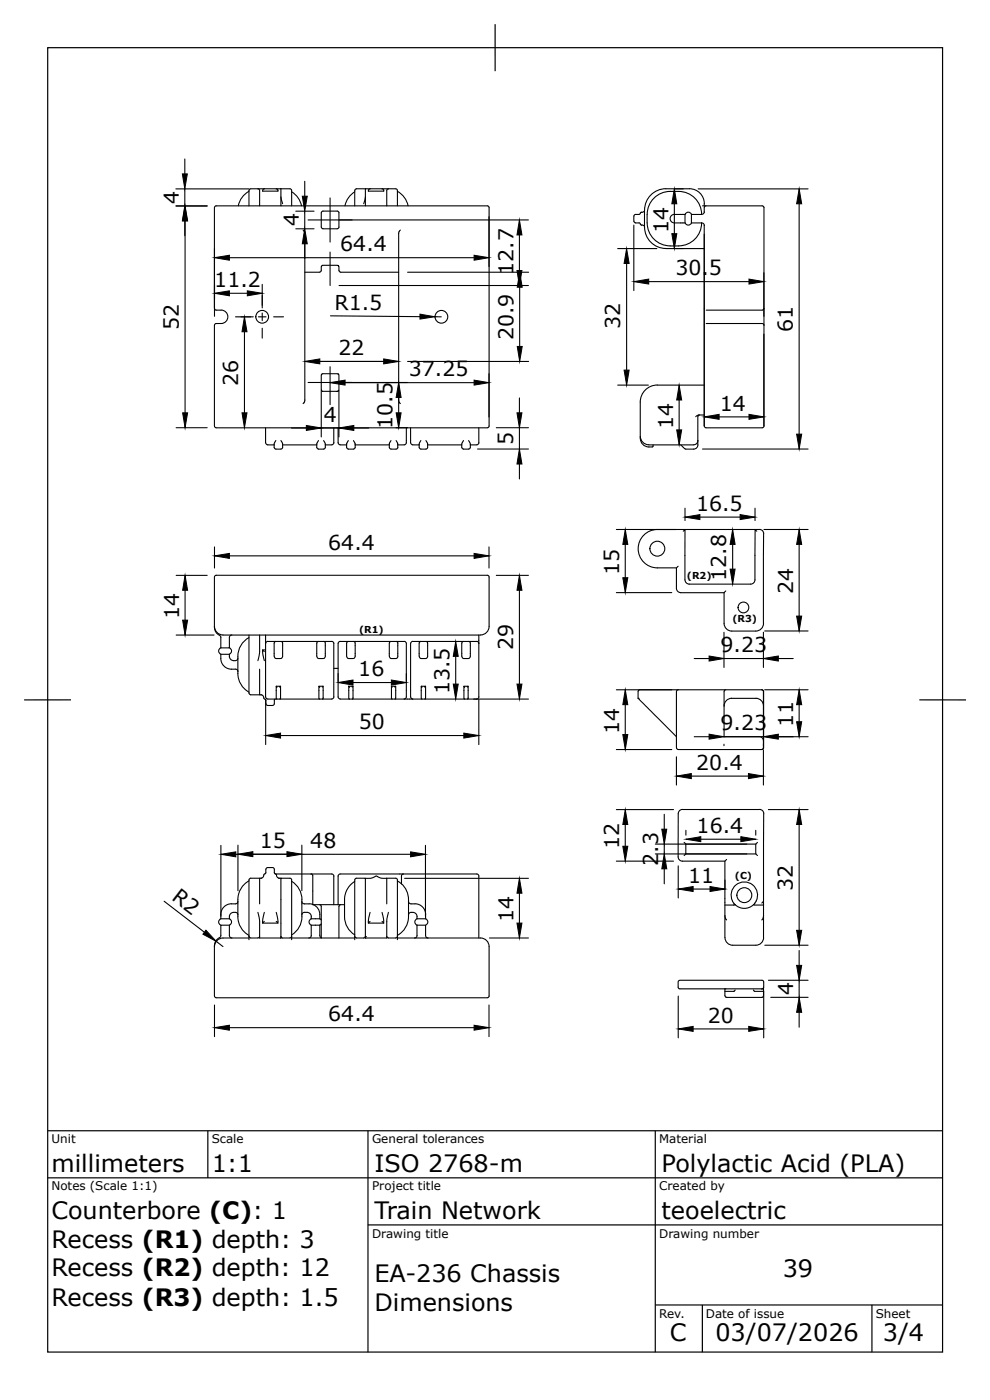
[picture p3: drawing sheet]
<svg xmlns="http://www.w3.org/2000/svg" width="210mm" height="297mm" viewBox="0 0 210 297" stroke-linecap="round" stroke-linejoin="round" font-family="sans-serif">
<g fill="none" stroke="#000" stroke-width=".23">
<path d="M39.2 33.8v3.1M64.7 38.5v3.2M37.3 43.7h6.7M37.3 40.1h15.6M39.2 40.1v3.6M39.2 46.9v3.2M39.3 46.9v40.8M45.9 43.7l57.8 .1 .2 .3v46.4l-.4 .3M45.9 43.7l-.4 .4v23.1M48.7 54.7h52M52.9 40.6l-1.3 1.1-.6 .9-.4 1.1M54.8 40.1a.94 .94 0 0 1 .3 1.2v2.4"/>
<path d="M56.1 40.1l-.3 .4M58.7 40.1l.3 .2v.3h-3.2v-.1M59.7 40.1v3.6M59.7 40.1h1.9a.94 .94 0 0 1 .3 1.2v2.4M59.7 41.8l.3 1.5M59.7 40.1h-6.5a.93 .93 0 0 0-.3 1.2v2.4M61.9 40.7a4.5 4.5 0 0 1 2.1 3M62.8 48.6h3.9M62.8 44.9h3.9M64.4 48.9l.3 .6v35.6l-.3 .6M64.7 44.9v3.7M64.7 51.8v3.1"/>
<path d="M64.7 57.8h3.3l.2-.3v-.9l.3-.3 3.3 .1 .2 .2v.9l.3 .3h12.4M65.4 46.7h46.8M68.2 48.2v-3l.4-.4h3l.3 .2 .1 3.2M68.2 48.2l.4 .4h3l.4-.4M70.1 42v9.4M70.1 53.5v7.1M75.3 40.7a4.5 4.5 0 0 0-2 3M77.6 40.1v3.6M77.6 40.1h-1.9a.92 .92 0 0 0-.4 1.2v2.4M77.6 41.8l-.4 1.5M77.6 40.1h6.4a.94 .94 0 0 1 .4 1.2v2.4M78.6 40.1l-.4 .4"/>
<path d="M81.1 40.1l.3 .2 .1 .3h-3.3v-.1M82.5 40.1a.94 .94 0 0 0-.4 1.2v2.4M84.4 40.6l1.3 1.1 .6 .9 .4 1.1M85 48.9l-.3 .6v38.2M86.6 57.8h25.7M110.3 49.9v7.6M131.2 52.8h8.3M133.1 56v22.6M134.6 45.9v1.1M134.6 47.8v13.9M134.6 47l.2 .3 1.1 .1 .2 .3 .2 .1M136.3 47.8l.6 .3"/>
<path d="M136.9 44.6v3.6a4.5 4.5 0 0 0 4.5 4.6M136.9 44.8l-.4 .2-.4 .1-.2 .4-1.1 .1-.2 .3M137.4 45.5v1.8M137.4 47.3a4.9 4.9 0 0 0 4.9 4.9M137.8 59.8h21.2M141.4 40.1h5M141.4 52.8h8.1M141.4 40.1a4.5 4.5 0 0 0-4.5 4.5M142.3 40.7h1.8M142.3 52.2h1.8M142.3 40.7a4.9 4.9 0 0 0-4.9 4.8M143.2 45.5h2.3v1.8h-2.3"/>
<path d="M143.2 43.3v6.3M143.2 45.5a.91 .91 0 0 0-.9 .9 .91 .91 0 0 0 .9 .9M143.3 40.1h1.8M144.1 40.7a4.9 4.9 0 0 1 4.9 4.8M145.5 47.3a.72 .72 0 0 0 .7 .5 .72 .72 0 0 0 .6-.5M145.5 45.5a.72 .72 0 0 1 .7-.4 .72 .72 0 0 1 .6 .4M146.4 40.1a3.2 3.2 0 0 1 3.1 3.6M146.8 45.5v1.8M146.8 47.3h2.2l.5 .3 .1 .3M148.3 40.1h23.3M149 47.3a4.9 4.9 0 0 1-4.9 4.9M149.2 43.7h12.7l.3 .2v21.6"/>
<path d="M149.5 47.8l.1 42.7 .3 .3M149.6 45l-.3 .5h-.3h-2.2M149.9 43.7l-.3 .2-.1 1.2M162.2 57.9v9.3M169.7 43.3v48.9M45.5 65.5l.4 .4M45.9 68.7h1M45.9 65.9h1M45.9 68.7l-.4 .4v21.4l.4 .3M47 65.9a1.43 1.43 0 0 1 1.4 1.4 1.43 1.43 0 0 1-1.4 1.4M48.7 62.3h3.8M50 67.3h3.8"/>
<path d="M51.9 70.5v17.2M54.9 67.3h1.6M55.7 60.4v5M55.7 66.5v1.6M55.7 69.7v2.1M58.1 67.3h2.1M64.7 76.8h20M68.4 79.4l3.5 .1 .1 3.3-.1 .2-3.4 .1-.2-.1-.1-3.3zM70.1 77.9v8M70.2 67.1l19 .2M72 60.6h40.2M86.6 76.8h25.7"/>
<path d="M92.3 67.3h1.4M110.4 61v12.6M149.5 65.5v3.5M150 68.7h11.9l.3 .4M162.2 71v19.4M162.2 65.5v3.6M162.2 65.5l-.3 .4h-11.9M162.2 69.1v21.4l-.3 .3M37.4 90.8h6.6M45.9 90.9h57.6M56.4 90.9v3.1M56.4 94l.2 .4 .3 .1h1.3"/>
<path d="M58.2 94.5l.1 .7 .3 .2M58.6 93.6l-.4 .9M59.7 93.6l.3 .9M60 94.5v.5l-.2 .3-1.2 .1M60 94.5h7.3M65.4 81.2h21.2M67.3 94.5v.5l.2 .3 1.2 .1M67.6 93.6l-.3 .9M68.2 83v9.8M68.7 93.6l.4 .9M69.1 94.5l-.1 .7-.3 .2M70.9 90.9v3.1"/>
<path d="M70.9 94l-.2 .4-.3 .1h-1.3M71.8 90.9l.1 3.3 .4 .3h1.3M72 83v9.8M73.3 81.3h27.4M73.6 94.5v.5M74 93.6l-.4 .9M75.1 93.6l.3 .9M75.4 94.5v.5l-.2 .3-1.2 .1-.4-.4M75.4 94.5h7.3M82.7 94.5v.5M83 93.6l-.3 .9M84.1 90.8h2.5"/>
<path d="M84.1 93.6l.4 .9M84.5 94.5v.5l-.2 .3-1.3 .1-.3-.4M84.7 85l.3 .7M86.3 90.9l-.1 3.3-.4 .3h-1.3M87.2 90.9v3.1M87.2 94l.2 .4 .3 .1h1.3M89 94.5l.1 .7 .3 .2M89.4 93.6l-.4 .9M90.4 93.6l.4 .9M90.8 94.5v.5l-.2 .3-1.2 .1M90.8 94.5h7.3M98.1 94.5v.5l.1 .3 1.3 .1"/>
<path d="M98.4 93.6l-.3 .9M99.5 93.6l.4 .9M99.9 94.5l-.1 .7-.3 .2M101.4 95.4h10.8M101.7 90.9v3.1M101.7 94l-.2 .4-.3 .1h-1.3M105.4 90.8h6.8M110.3 84.5v3.2M110.3 90.8v4.6M110.3 98.6v3.1M131.2 81.8h6.5M136 92.7a1.81 1.81 0 0 0 1.8 1.8h9.5a.94 .94 0 0 0 .9-.9"/>
<path d="M139.6 81.8h9.9M139.6 81.8a3.6 3.6 0 0 0-3.6 3.6v7.3a1.91 1.91 0 0 0 .7 1.9 1.91 1.91 0 0 0 2 .1v-.2M144.2 85v6.3M148.2 88.5v6M148.2 94.5a.91 .91 0 0 1-.9 .9l-1.8-.1-.9-.8M148.6 88.1l-.4 .4M149.2 95.4h22.4M149.5 88.1h-1.2l-.6 .4M149.9 90.9h12M152.7 88.5h6.3M45.5 116.2v4.4M48.7 118.1h52"/>
<path d="M103.8 116.2v4.4M130.9 112.5h12.7M132.8 115.6v7.1M145.1 112.8l.4-.3v10.7a.91 .91 0 0 0 .9 .9h13M145.5 107.9v2.7M148.6 109.8h8.6M155.6 115.6v5.3M160.3 107.9v2.7M160.7 112.8l-.3-.3-.1 10.7a.91 .91 0 0 1-.9 .9M161.3 112.5h-21.7a4.1 4.1 0 0 0-4.1 4 4.1 4.1 0 0 0 4.1 4.1h4M161.3 112.4l.6 .3 .3 .7M162.2 113.4l-.1 19a1.61 1.61 0 0 1-1.6 1.6h-5.1a1.64 1.64 0 0 1-1.6-1.6v-6.5l.3-.4"/>
<path d="M162.2 112.5h9.4M169.7 115.6v15.3M37.4 122.2h6.6M37.4 134.9h8.1M39.3 125.4v6.3M45.5 133.1v.1a2.01 2.01 0 0 0 1.3 1.8l.1 .4M45.5 133a1.81 1.81 0 0 0 1.9 1.9M45.9 122.2h57.6l.4 .3v10.6a1.81 1.81 0 0 1-1.9 1.8M45.9 122.2l-.4 .3v10.6M46.9 139.9v-.9h1.8a1.04 1.04 0 0 0 .9 1.3M46.9 139.9a2.43 2.43 0 0 0 3.1 2.2M46.9 135.4v2.2"/>
<path d="M46.9 137.6a.72 .72 0 0 0-.5 .7 .72 .72 0 0 0 .5 .6M47.3 134.9h54.7M48.7 137.6a.72 .72 0 0 1 .5 .7 .72 .72 0 0 1-.5 .6M49.3 134.9l-.5 .2-.1 .3v2.2h-1.8M50.5 139.8l-.2 .4-.3 .1M52.9 135.4a5 5 0 0 0-2.4 4.9v2.3a4.7 4.7 0 0 0 2.4 4.4M52.9 134.9v11.4a.95 .95 0 0 0 .3 1.3h2.4M55.1 134.9v3.7l-.3 1.7M55.8 138l.3 .4M56.4 134.9v13.1M56.4 138h-.6l.3 2.3M56.4 136.7l.1-.3 .4-.2h13.5l.3 .1 .2 .4"/>
<path d="M58.6 139.9h1.1M58.6 136.2l-.4 .4v2.7l.1 .3 .3 .2M59.7 136.2l.3 .4v2.7l-.3 .5M67.6 139.9h1.1M67.6 136.2l-.3 .4v2.7v.3l.3 .2M68.7 136.2l.4 .4v2.7l-.4 .5M70.9 136.7v11.3M71.8 136.7l.2-.4 .2-.1h13.6l.3 .1 .2 .4M71.8 136.7v10.6a.92 .92 0 0 0 .5 1.2M73.6 136.6v2.7M73.6 139.3l.1 .3 .3 .2M74 139.9h1.1"/>
<path d="M74 136.2l-.4 .4M75.1 136.2l.3 .4v2.7l-.3 .5M82.7 136.6v2.7M82.7 139.3v.3l.3 .2M83 139.9h1.1M83 136.2l-.3 .4M84.1 136.2l.4 .4v2.7l-.1 .3-.3 .2M86.3 136.7v10.6a.92 .92 0 0 1-.5 1.2M87.2 136.7v11.3M87.2 136.7l.2-.4 .2-.1h13.6l.3 .1 .2 .4M89.4 139.9h1M89.4 136.2l-.4 .4v2.7l.1 .3 .3 .2"/>
<path d="M90.5 136.2l.3 .4v2.7l-.3 .5M96.8 139.4v5.9M98.4 139.9h1.1M98.4 136.2l-.3 .4v2.7v.3l.3 .2M99.5 136.2l.4 .4v2.7l-.4 .5M101.7 134.9v13.1M105.4 122.2h6.8M110.3 125.4v19.9M130.9 125.9h11.7M144 120.3l-.4 .3v4.4a.91 .91 0 0 0 1 .9h9.2M147.4 139.9h3.2M153.7 134.3v7.5"/>
<path d="M153.7 139.9h8.4M162.1 134.3v7.5M162.4 134h9.2M165.3 139.9h3.1M49.6 140.3h.4M50 142.1l.5 .3v.3M55.1 142.1v5.5M55.4 147.6a.73 .73 0 0 1 .7 .8l.4 .3M56.4 148l.2 .4 .3 .1M56.4 148.6v9.5M56.5 149.5a1.22 1.22 0 0 0 1.4 .3M56.9 148.5h13.5"/>
<path d="M58.3 149.5l-.4 .3M58.5 148.5l-.2 .2v.8M58.7 145.8h.9l-.2 .1M58.8 145.9l-.1-.1v2.5l.2 .2M59.6 145.8v2.5l-.2 .2M59.6 156.2h38.9M67.7 145.8h.9l-.2 .1M67.9 145.9l-.2-.1v2.5l.2 .2M68.6 145.8v2.5l-.1 .2M70.9 142h.9M70.9 148l-.2 .4-.3 .1M71.8 143.1v1.7"/>
<path d="M72.2 148.5h29M74.1 145.8h.9l-.2 .1M74.2 145.9l-.1-.1v2.5l.1 .2M75 145.8v2.5l-.2 .2M75 145h8.1M83.1 145.8h.9l-.2 .1M83.3 145.9l-.2-.1v2.5l.2 .2M84 145.8v2.5l-.2 .2M86.3 143.1v1.7M87.2 148l.1 .2 .4 .3M89.4 145.8h1l-.2 .1M89.6 145.9l-.2-.1v2.5l.3 .2"/>
<path d="M90.4 145.8v2.5l-.2 .2M98.5 145.8h.9l-.2 .1M98.7 145.9l-.2-.1v2.5l.2 .2M99.4 145.8v2.5l-.1 .2M100.6 148.5h11.6M101.7 148.6v9.5M101.7 148l-.2 .4-.3 .1M130.9 159.2h11.7M130.9 146.5h11.7M132.8 149.7v6.3M135.5 148.3h.1M135.5 146.9v1.4"/>
<path d="M135.5 148.3l.3 .3M135.8 148.6l7.8 7.9M144 159.2h17.8M144 146.5h17.3a.72 .72 0 0 1 .9 .4M144 146.5h-7.2a.95 .95 0 0 0-1.3 .4M144 146.5l-.4 .4 .1 11.9 .3 .4M147.4 156.5h3.2M153.7 158.1v.3M153.8 149.9a1.61 1.61 0 0 1 1.5-1.6h5.3a1.64 1.64 0 0 1 1.5 1.6M153.8 146.9l-.1 9.6h8.4M154.1 146.5l-.3 .4M161.8 146.5l.3 .4"/>
<path d="M162.1 158.8l-.3 .4M162.1 146.9v10.5a.91 .91 0 0 0-.9-.9M162.1 159.3v7.4M162.2 158.8l-.4 .4M162.2 146.9v11.9M162.4 146.5h9.2M163.1 156.5h8.5M169.7 149.7v3.6M46.9 179.5v15.1M50.5 179.5v9.7M64.1 179.5v9.7M90.3 179.5l.1 15.6"/>
<path d="M130.9 172h12.1M132.8 175.1v4.6M139.2 179.3h19.4M141.1 173v3.1M141.1 179.3v2.1M143.6 160.7v6M144 172.8v9.2a.91 .91 0 0 0 .9 .9h9.1l.3-.4M144.9 171.9h16.4M144.9 171.9a.91 .91 0 0 0-.9 .9M145.3 178.9l.3 .4h14.9M145.6 179.3v2.1h14.9M145.7 176.3v1.1"/>
<path d="M146.8 164.8h12.1M148.8 178.2h8.5M160.5 176.3v1.1M160.8 178.9l-.3 .4v2.1l.3 .3M161.3 171.9l.4 .1 .5 .6-.1 19.4M163.2 172h8.4M169.7 175.1v22.5M34.9 191.4l8.5 6.6M45.9 199.9l1.4 1.1M46.9 198.7v-2.2h1.8v2.2M46.9 195.1a.72 .72 0 0 0-.5 .7 .72 .72 0 0 0 .5 .7M46.9 198.7v.2a2.39 2.39 0 0 0-1.4 2v.1"/>
<path d="M48.7 195.1a.72 .72 0 0 1 .5 .7 .72 .72 0 0 1-.5 .7M48.7 198.7l.1 .3 .5 .2M49.6 193.8h.4M49.6 193.8a1.01 1.01 0 0 0-.9 1.3h-1.8M50 192a2.55 2.55 0 0 0-3.1 3.1M50 193.8l.3 .1 .2 .4M50.1 181.4h37.1M50.5 191.4l-.2 .5-.3 .1M52.9 187.1a5 5 0 0 0-2.4 4.9v2.2a4.7 4.7 0 0 0 2.4 4.5M52.9 199.2h-5.5a1.81 1.81 0 0 0-1.9 1.8M52.9 198.9v.7M52.9 198.9l.3 .3"/>
<path d="M53.2 199.2h1.6M53.7 181.4h7.2M54.8 193.8l.3 1.7v2.5a.9 .9 0 0 1-.3 1.2M55.1 186.5v5.5M55.1 198.9v.3h4.6M55.6 186.5h-2.4a.95 .95 0 0 0-.3 1.3v11.1M56.1 193.8l-.3 2.3h3.2v-1l-.3-1.3M56.1 195.7l-.3 .4M56.2 185.6l-.2 .3a.64 .64 0 0 1-.6 .6M56.5 185.3l-.3 .3M56.5 184.6v.8M57.9 184.3h-.3a.85 .85 0 0 0-1.1 .3"/>
<path d="M57.9 184.3l.3 .1 .1 1M58.3 185.3l.2 .3M58.5 185.6h7.6M58.5 185.6l.2 .3a.64 .64 0 0 0 .7 .6M58.7 195.7l.3 .4M59.1 186.5h.6M59.7 198.9v.3M59.7 199.2h-.1M61.9 198.9v-11.1a.95 .95 0 0 0-.3-1.3h-1.9v12.4l.3 .3h1.6M61.9 198.9l-.3 .3M61.9 199.2h13.4M61.9 198.9v.7"/>
<path d="M61.9 187.2a4.5 4.5 0 0 1 2.2 3.9M64.1 191.1v3.6M64.1 191.4l.1 .3 .4 .3M64.1 194.7a4.5 4.5 0 0 1-2.2 3.9M64.6 193.8a1.1 1.1 0 0 1 1.2 .2 1.1 1.1 0 0 1 .3 1.1M64.6 192l1.8 .1M64.6 193.8l-.4 .2-.1 .3M66.1 185.6h4.3l.3 .1 .2 .4M66.1 185.6a1.04 1.04 0 0 1 .3 1.4v5.1M66.1 195.1h1.8M66.1 195.1a.72 .72 0 0 0-.5 .7 .72 .72 0 0 0 .5 .7M66.1 198.7l-.3 .5h-.2"/>
<path d="M66.4 192.1h.1M66.5 192.1a2.55 2.55 0 0 1 1.4 3M66.5 192.1h6.7M67.9 192.1l.3 .4v2.9M67.9 195.1l.3 .3M67.9 198.7l.3 .5M67.9 196.5h-1.8v2.2M67.9 196.5v2.2M68.2 199.2h.1M68.2 195.4v.9M68.2 196.3v2.9M68.2 196.3l-.3 .2"/>
<path d="M70.9 186.1v6M72.3 192.1l-.3 .4v6.7M75.3 187.2l-1.2 1.1-.7 1.3-.2 1.3v3.3a4.7 4.7 0 0 0 2.1 4.4M75.3 198.9l.4 .3M75.7 199.2h1.6l.3-.2v-12.5h-1.9a.95 .95 0 0 0-.4 1.3v11.8M77.6 186.5h1.2l1.1-.5 1 .5h1.2M77.6 198.9h.1M77.6 198.9v.3M77.6 199.2h.1M78.6 193.8l-.4 2.3h3.3l-.4-2.3M78.6 195.7l-.4 .4M81.1 195.7l.4 .4"/>
<path d="M82.1 186.5h1.9a.97 .97 0 0 1 .4 1.3v11.8M82.1 186.5v5.5M82.1 198.9v.3h-4.5M82.5 193.8l-.4 1.6v2.6a.9 .9 0 0 0 .4 1.2M82.5 199.2h1.5M84.4 187.1l.9 .6M84.4 199.2h17.6a1.81 1.81 0 0 1 1.9 1.8v10.5l-.4 .4h-57.6M84.4 198.9l-.4 .3M85.3 187.7a5.6 5.6 0 0 1 1.4 4.3v2.2a4.7 4.7 0 0 1-2.3 4.5M85.3 187.7h.1M85.6 185.6l-13.6 .1-.2 .4v6M85.6 185.6h15.6l.3 .1 .2 .4"/>
<path d="M85.6 185.6a.98 .98 0 0 0-.3 1.3v.8M85.9 186.5h26.3M86.7 191.4l.1 .3 .5 .3a2.44 2.44 0 0 1 3.1 2.2M86.7 194.3a.96 .96 0 0 1 1.1-.5 .96 .96 0 0 1 .8 .9l-.1 .4M88.5 195.1h1.9M88.5 196.5h1.9v2.2M88.5 196.5v2.2M88.6 195.1a.72 .72 0 0 0-.5 .7 .72 .72 0 0 0 .5 .7M88.6 198.7l-.3 .5h-.3M90.4 198.7l.2 .5h.3M90.4 195.1a.72 .72 0 0 1 .4 .7 .72 .72 0 0 1-.4 .7M101.7 186.1v13.1"/>
<path d="M103.9 199.2h8.3M110.3 189.7v6.4M130.9 182.9h12.1M139.2 181.4h19.4M141.1 184.5v3.2M144 183.9v6.8M145.6 181.4l-.3 .3M147.2 188.8h3.6M153.9 182.9v16.2a1.67 1.67 0 0 0 1.7 1.7h4.9M154 194.4l.1 .7 .2 .3M155.8 191.8l.3 .4M156.1 192.2h-2.2"/>
<path d="M156.1 192.2a2.81 2.81 0 0 0 3.9 0M160.3 191.8l-.3 .4M160.6 191.4l-.3 .4M160.6 191.4a2.8 2.8 0 0 0-2.8-4 2.8 2.8 0 0 0-2 4.4M162.1 194.4l-.1 .7-.2 .3M162.1 192h.1M162.1 191.3l-.3 .5M162.1 192.1v.1h-2.1M162.1 192.2l.1 6.9a1.64 1.64 0 0 1-1.7 1.7M45.5 201v10.5l.4 .4M45.5 213.5v6.7M48.7 218.3h52"/>
<path d="M103.8 213.5v6.7M144 211.6v8.8M144.1 208.3l.2-.1h17.5l.4 .4v1l-.4 .4h-17.5l-.3-.3zM147.2 218.5h11.8M153.9 210h.1M153.9 210v1.5M154 211.5l.3 .3M156.1 210.3l-.3 .3h-1.9M160 210.3l.3 .3h1.8v-.2M161.9 210l-.1 .1M162.1 210.4h.1M162.1 211.5l-.3 .3h-7.5"/>
<path d="M162.1 209.8v.6M162.1 210.6v.9M162.2 210.5v9.9M162.4 200.8h9.2M163.2 208.2h8.4M163.7 211.8h7.9M169.7 201.9v3.1M169.7 208.2v3.6M169.7 215v3.2"/>
<circle cx="55.7" cy="67.3" r="1.35"/>
<circle cx="93.7" cy="67.3" r="1.35"/>
<circle cx="139.6" cy="116.5" r="1.58"/>
<circle cx="157.9" cy="129" r="1.14"/>
<circle cx="158.1" cy="190.1" r="1.58"/>
</g>
<g fill="#000">
<path d="M38.7 36.9h1.1l-.6 3.2zM39.2 43.7l.6 3.2h-1.1zM39.3 43.7l.5 3.2h-1zM45.5 54.7l3.2-.5v1.1zM64.2 41.7h1l-.5 3.2zM64.7 48.6l.5 3.2h-1zM100.7 54.2l3.1 .5-3.1 .6zM110.3 46.7l.5 3.2h-1zM109.8 57.5h1l-.5 3.1zM133.1 52.8l.5 3.2h-1.1zM134.6 59.8l3.2-.5v1zM143.2 40.1l.5 3.2h-1z"/>
<path d="M142.7 49.6h1l-.5 3.2zM159 59.3l3.2 .5-3.2 .5zM169.7 40.1l.5 3.2h-1zM45.5 62.3l3.2-.5v1zM51.9 67.3l.5 3.2h-1zM52.5 61.8l3.2 .5-3.2 .5zM64.7 76.8l3.2-.6v1.1zM81.5 76.2l3.2 .6-3.2 .5zM89.2 66.7l3.1 .6-3.1 .5zM110.4 57.8l.5 3.2h-1.1zM109.8 73.6h1.1l-.5 3.2zM132.5 78.6h1.1l-.5 3.2z"/>
<path d="M38.8 87.7h1l-.5 3.1zM51.4 87.7h1l-.5 3.1zM65.1 90.4l3.1 .5-3.1 .5zM70.1 81.3l3.2-.6v1.1zM72 90.9l3.1-.5v1zM84.7 81.2l.5 3.2h-1.1zM84.1 87.7h1.1l-.5 3.1zM100.7 80.7l3.1 .6-3.1 .5zM110.3 95.4l.5 3.2h-1zM109.8 87.7h1l-.5 3.1zM144.2 81.8l.6 3.2h-1.1zM143.7 91.3h1.1l-.6 3.2z"/>
<path d="M149.5 88.5l3.2-.5v1.1zM159 88l3.2 .5-3.2 .6zM169.2 92.2h1l-.5 3.2zM45.5 118.1l3.2-.6v1.1zM100.7 117.5l3.1 .6-3.1 .5zM132.8 112.5l.5 3.1h-1zM145.5 109.8l3.1-.5v1.1zM155.6 112.5l.5 3.1h-1.1zM157.2 109.3l3.1 .5-3.1 .6zM169.7 112.5l.5 3.1h-1zM39.3 122.2l.5 3.2h-1zM38.8 131.7h1l-.5 3.2z"/>
<path d="M96.8 136.2l.5 3.2h-1zM110.3 122.2l.5 3.2h-1zM132.3 122.7h1l-.5 3.2zM150.6 139.3l3.1 .6-3.1 .5zM155 120.9h1.1l-.5 3.2zM162.1 139.9l3.2-.6v1.1zM169.2 130.9h1l-.5 3.1zM56.4 156.2l3.2-.5v1.1zM71.8 145l3.2-.6v1.1zM83.1 144.4l3.2 .6-3.2 .5zM96.3 145.3h1l-.5 3.2zM98.5 155.7l3.2 .5-3.2 .6z"/>
<path d="M109.8 145.3h1l-.5 3.2zM132.8 146.5l.5 3.2h-1zM132.3 156h1l-.5 3.2zM150.6 155.9l3.1 .6-3.1 .5zM162.1 156.5l3.2-.6v1.1zM169.7 146.5l.5 3.2h-1zM169.2 153.3h1l-.5 3.2zM132.8 172l.5 3.1h-1zM132.3 179.7h1l-.5 3.2zM140.5 176.1h1.1l-.5 3.2zM143.6 164.8l3.2-.5v1.1zM145.7 178.2l3.1-.5v1.1z"/>
<path d="M157.3 177.7l3.2 .5-3.2 .6zM158.9 164.3l3.2 .5-3.2 .6zM169.7 172l.5 3.1h-1zM43.7 197.6l2.2 2.3-2.8-1.5zM46.9 181.4l3.2-.5v1.1zM50.5 181.4l3.2-.5v1zM60.9 180.9l3.2 .5-3.2 .5zM87.2 180.9l3.1 .5-3.1 .6zM110.3 186.5l.5 3.2h-1zM109.8 196.1h1l-.5 3.1zM141.1 181.4l.5 3.1h-1.1zM144 188.8l3.2-.5v1z"/>
<path d="M150.8 188.3l3.2 .5-3.2 .5zM169.2 197.6h1l-.5 3.2zM45.5 218.3l3.2-.5v1zM100.7 217.8l3.1 .5-3.1 .5zM144 218.5l3.2-.5v1.1zM159 218l3.2 .5-3.2 .6zM169.7 211.8l.5 3.2h-1zM169.2 205h1l-.5 3.2z"/>
</g>
<g fill="none" stroke="#000" stroke-width=".21">
<path d="M38.7 36.9h1.1l-.6 3.2zM39.2 43.7l.6 3.2h-1.1zM39.3 43.7l.5 3.2h-1zM45.5 54.7l3.2-.5v1.1zM64.2 41.7h1l-.5 3.2zM64.7 48.6l.5 3.2h-1zM100.7 54.2l3.1 .5-3.1 .6zM109.8 57.5h1l-.5 3.1zM110.3 46.7l.5 3.2h-1zM110.4 57.8l.5 3.2h-1.1zM133.1 52.8l.5 3.2h-1.1zM134.6 59.8l3.2-.5v1z"/>
<path d="M142.7 49.6h1l-.5 3.2zM143.2 40.1l.5 3.2h-1zM159 59.3l3.2 .5-3.2 .5zM169.7 40.1l.5 3.2h-1zM45.5 62.3l3.2-.5v1zM51.9 67.3l.5 3.2h-1zM52.5 61.8l3.2 .5-3.2 .5zM64.7 76.8l3.2-.6v1.1zM81.5 76.2l3.2 .6-3.2 .5zM89.2 66.7l3.1 .6-3.1 .5zM109.8 73.6h1.1l-.5 3.2zM132.5 78.6h1.1l-.5 3.2z"/>
<path d="M38.8 87.7h1l-.5 3.1zM51.4 87.7h1l-.5 3.1zM65.1 90.4l3.1 .5-3.1 .5zM70.1 81.3l3.2-.6v1.1zM72 90.9l3.1-.5v1zM84.1 87.7h1.1l-.5 3.1zM84.7 81.2l.5 3.2h-1.1zM100.7 80.7l3.1 .6-3.1 .5zM109.8 87.7h1l-.5 3.1zM110.3 95.4l.5 3.2h-1zM143.7 91.3h1.1l-.6 3.2zM144.2 81.8l.6 3.2h-1.1z"/>
<path d="M149.5 88.5l3.2-.5v1.1zM159 88l3.2 .5-3.2 .6zM169.2 92.2h1l-.5 3.2zM45.5 118.1l3.2-.6v1.1zM100.7 117.5l3.1 .6-3.1 .5zM132.8 112.5l.5 3.1h-1zM145.5 109.8l3.1-.5v1.1zM155.6 112.5l.5 3.1h-1.1zM157.2 109.3l3.1 .5-3.1 .6zM169.7 112.5l.5 3.1h-1zM38.8 131.7h1l-.5 3.2zM39.3 122.2l.5 3.2h-1z"/>
<path d="M96.8 136.2l.5 3.2h-1zM110.3 122.2l.5 3.2h-1zM132.3 122.7h1l-.5 3.2zM150.6 139.3l3.1 .6-3.1 .5zM155 120.9h1.1l-.5 3.2zM162.1 139.9l3.2-.6v1.1zM169.2 130.9h1l-.5 3.1zM56.4 156.2l3.2-.5v1.1zM71.8 145l3.2-.6v1.1zM83.1 144.4l3.2 .6-3.2 .5zM96.3 145.3h1l-.5 3.2zM98.5 155.7l3.2 .5-3.2 .6z"/>
<path d="M109.8 145.3h1l-.5 3.2zM132.3 156h1l-.5 3.2zM132.8 146.5l.5 3.2h-1zM150.6 155.9l3.1 .6-3.1 .5zM162.1 156.5l3.2-.6v1.1zM169.2 153.3h1l-.5 3.2zM169.7 146.5l.5 3.2h-1zM132.3 179.7h1l-.5 3.2zM132.8 172l.5 3.1h-1zM140.5 176.1h1.1l-.5 3.2zM143.6 164.8l3.2-.5v1.1zM145.7 178.2l3.1-.5v1.1z"/>
<path d="M157.3 177.7l3.2 .5-3.2 .6zM158.9 164.3l3.2 .5-3.2 .6zM169.7 172l.5 3.1h-1zM43.7 197.6l2.2 2.3-2.8-1.5zM46.9 181.4l3.2-.5v1.1zM50.5 181.4l3.2-.5v1zM60.9 180.9l3.2 .5-3.2 .5zM87.2 180.9l3.1 .5-3.1 .6zM109.8 196.1h1l-.5 3.1zM110.3 186.5l.5 3.2h-1zM141.1 181.4l.5 3.1h-1.1zM144 188.8l3.2-.5v1z"/>
<path d="M150.8 188.3l3.2 .5-3.2 .5zM169.2 197.6h1l-.5 3.2zM45.5 218.3l3.2-.5v1zM100.7 217.8l3.1 .5-3.1 .5zM144 218.5l3.2-.5v1.1zM159 218l3.2 .5-3.2 .6zM169.2 205h1l-.5 3.2zM169.7 211.8l.5 3.2h-1z"/>
</g>
<g fill="none" stroke="#000" stroke-width=".25">
<path d="M10.1 10.1h190.1v277.1h-190.1zM105.1 5.1v10M15.1 148.6l-10 .1M195.2 148.6l9.9 .1M10.1 240.2h190.1M10.1 250.2h190.1M44.1 240.2v10M78.1 240.2v47M139.1 240.2v47M78.1 260.2h122.1M139.1 277.2h61.1M149.1 277.2v10"/>
<path d="M185.2 277.2v10"/>
</g>
<g font-size="5.1">
<text x="10.9" y="249">millimeters</text>
<text x="45" y="249">1:1</text>
<text x="79.5" y="249">ISO 2768-m</text>
<text x="140.5" y="249">Polylactic Acid (PLA)</text>
<text x="10.9" y="258.9">Counterbore (C): 1</text>
<text x="79.5" y="258.9">Train Network</text>
<text x="140.5" y="258.9">teoelectric</text>
<text x="10.9" y="265">Recess (R1) depth: 3</text>
<text x="10.9" y="271.1">Recess (R2) depth: 12</text>
<text x="79.5" y="272.3">EA-236 Chassis</text>
<text x="166.2" y="271.3">39</text>
<text x="10.9" y="277.4">Recess (R3) depth: 1.5</text>
<text x="79.5" y="278.4">Dimensions</text>
<text x="142.3" y="284.8">C</text>
<text x="151.9" y="284.8">03/07/2026</text>
<text x="187.5" y="284.8">3/4</text>
</g>
<g font-size="4.4">
<text x="38" y="43.3" transform="rotate(-90 38 43.3)">4</text>
<text x="63.4" y="48.1" transform="rotate(-90 63.4 48.1)">4</text>
<text x="72.3" y="53.4">64.4</text>
<text x="141.9" y="49.4" transform="rotate(-90 141.9 49.4)">14</text>
<text x="109" y="58.4" transform="rotate(-90 109 58.4)">12.7</text>
<text x="143.4" y="58.5">30.</text>
<text x="150.6" y="58.5">5</text>
<text x="45.5" y="61">11.2</text>
<text x="71" y="65.7" transform="rotate(1 71 65.7)">R1.5</text>
<text x="38" y="70.1" transform="rotate(-90 38 70.1)">52</text>
<text x="131.7" y="69.8" transform="rotate(-90 131.7 69.8)">32</text>
<text x="168.4" y="70.4" transform="rotate(-90 168.4 70.4)">61</text>
<text x="71.9" y="75.5">22</text>
<text x="109" y="72.3" transform="rotate(-90 109 72.3)">20.9</text>
<text x="50.6" y="81.9" transform="rotate(-90 50.6 81.9)">26</text>
<text x="86.8" y="79.9">37.25</text>
<text x="68.7" y="89.6">4</text>
<text x="152.9" y="87.3">14</text>
<text x="83.3" y="91.1" transform="rotate(-90 83.3 91.1)">10.5</text>
<text x="109" y="94.5" transform="rotate(-90 109 94.5)">5</text>
<text x="142.9" y="91.1" transform="rotate(-90 142.9 91.1)">14</text>
<text x="147.8" y="108.5">16.5</text>
<text x="69.7" y="116.7">64.4</text>
<text x="131.4" y="122.1" transform="rotate(-90 131.4 122.1)">15</text>
<text x="154.2" y="123.4" transform="rotate(-90 154.2 123.4)">12.8</text>
<text x="38" y="131.5" transform="rotate(-90 38 131.5)">14</text>
<text x="168.4" y="126.1" transform="rotate(-90 168.4 126.1)">24</text>
<text x="76.1" y="143.6">16</text>
<text x="109" y="138.1" transform="rotate(-90 109 138.1)">29</text>
<text x="153" y="138.5">9.23</text>
<text x="95.4" y="147.5" transform="rotate(-90 95.4 147.5)">13.5</text>
<text x="76.2" y="154.9">50</text>
<text x="131.5" y="155.8" transform="rotate(-90 131.5 155.8)">14</text>
<text x="153" y="155.1">9.23</text>
<text x="168.4" y="154.3" transform="rotate(-90 168.4 154.3)">11</text>
<text x="147.9" y="163.5">20.4</text>
<text x="147.9" y="176.9">16.4</text>
<text x="55.2" y="180.1">15</text>
<text x="65.9" y="180.1">48</text>
<text x="131.5" y="180.4" transform="rotate(-90 131.5 180.4)">12</text>
<text x="139.7" y="183.9" transform="rotate(-90 139.7 183.9)">2</text>
<text x="139.7" y="181.1" transform="rotate(-90 139.7 181.1)">.3</text>
<text x="36.3" y="190.9" transform="rotate(38 36.3 190.9)">R2</text>
<text x="146.2" y="187.6">11</text>
<text x="168.4" y="189.2" transform="rotate(-90 168.4 189.2)">32</text>
<text x="109" y="195.8" transform="rotate(-90 109 195.8)">14</text>
<text x="168.4" y="211.4" transform="rotate(-90 168.4 211.4)">4</text>
<text x="69.7" y="216.9">64.4</text>
<text x="150.3" y="217.2">20</text>
</g>
<g font-size="2.5">
<text x="10.9" y="242.9">Unit</text>
<text x="45" y="242.9">Scale</text>
<text x="79" y="242.9">General tolerances</text>
<text x="140" y="242.9">Material</text>
<text x="10.9" y="252.8">Notes (Scale 1:1)</text>
<text x="79" y="252.8">Project title</text>
<text x="140" y="252.8">Created by</text>
<text x="79" y="262.9">Drawing title</text>
<text x="140" y="262.9">Drawing number</text>
<text x="140" y="280">Rev.</text>
<text x="149.9" y="280">Date of issue</text>
<text x="186" y="280">Sheet</text>
</g>
<g font-size="2">
<text x="145.9" y="123">(R2)</text>
<text x="76.3" y="134.4">(R1)</text>
<text x="155.5" y="132.1">(R3)</text>
<text x="156" y="186.7">(C)</text>
</g>
</svg>
